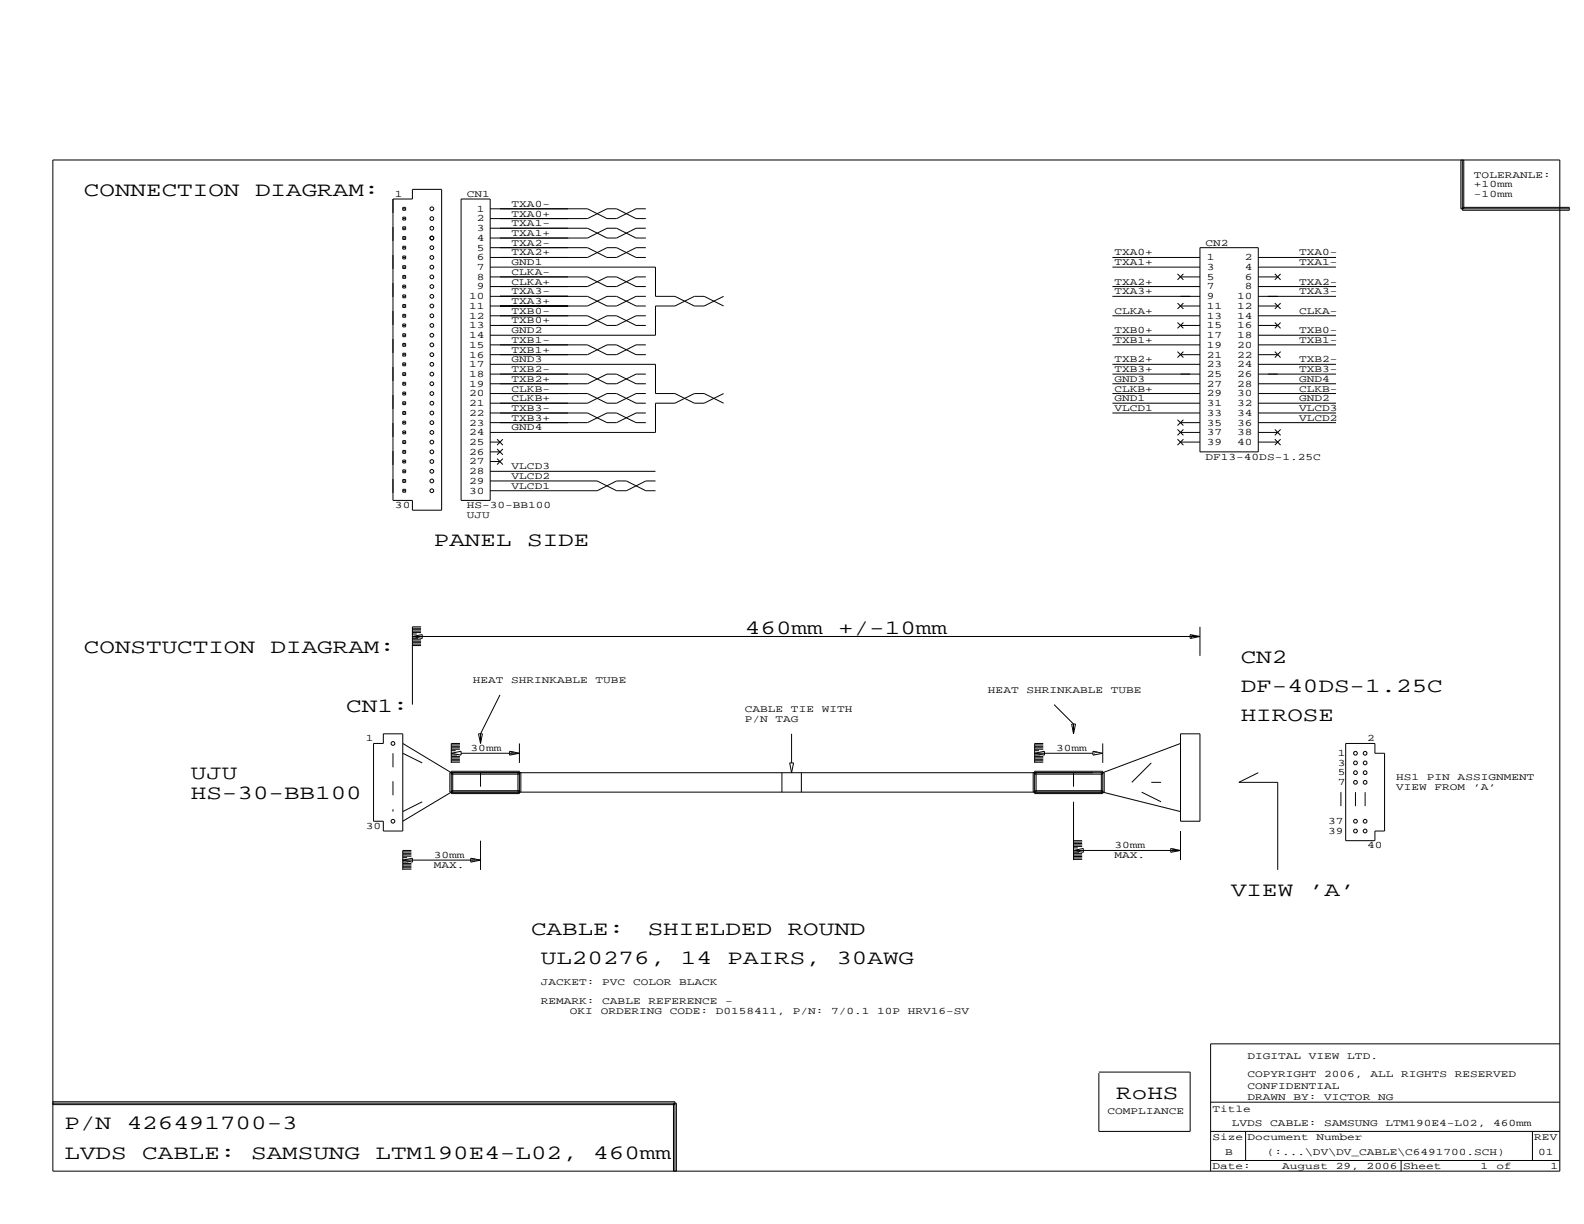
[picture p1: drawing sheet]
<svg xmlns="http://www.w3.org/2000/svg" width="279mm" height="216mm" viewBox="0 0 279 216" stroke-linecap="round" stroke-linejoin="round" font-family="sans-serif">
<g fill="none" stroke="#000" stroke-width=".18">
<path d="M9.3 28.2h265.8v178.4h-265.8zM69.3 35.1h3.4v-1.7h5.2v56.6h-5.2v-1.7h-3.4zM71 36.8h.6M71 36.6h.6v.5h-.6zM71 38.3h.6v.5h-.6zM71 38.6h.6M81.3 35.1h5.2v53.2h-5.2zM86.5 36.8h17.1l3.5 1.8h1.7l3.4-1.8h1.7M86.5 38.6h17.1l3.5-1.8h1.7l3.4 1.8h1.7M257.9 28.2v8.9h18.9v-.5h-18.9M258.2 36.8v-8.6h-.5v8.6h19.1M71 43.7h.6"/>
<path d="M71 40h.6v.5h-.6zM71 41.7h.6v.5h-.6zM71 43.4h.6v.5h-.6zM71 45.2h.6v.5h-.6zM71 46.9h.6v.5h-.6zM71 48.6h.6v.5h-.6zM71 50.3h.6v.5h-.6zM71 52h.6v.5h-.6zM71 53.7h.6v.5h-.6zM71 55.4h.6v.6h-.6zM71 57.2h.6v.5h-.6zM71 58.9h.6v.5h-.6z"/>
<path d="M71 40.3h.6M71 42h.6M71 45.4h.6M71 47.1h.6M71 48.8h.6M71 50.5h.6M71 52.3h.6M71 54h.6M71 55.7h.6M71 57.4h.6M71 59.1h.6M86.5 43.7h17.1l3.5 1.7h1.7l3.4-1.7h1.7"/>
<path d="M86.5 45.4h17.1l3.5-1.7h1.7l3.4 1.7h1.7M86.5 40.3h17.1l3.5 1.7h1.7l3.4-1.7h1.7M86.5 42h17.1l3.5-1.7h1.7l3.4 1.7h1.7M86.5 47.1h29.1v5.2h3.4l3.5 1.7h1.7l3.4-1.7M86.5 48.8h17.1l3.5 1.7h1.7l3.4-1.7h1.7M86.5 50.5h17.1l3.5-1.7h1.7l3.4 1.7h1.7M86.5 52.3h17.1l3.5 1.7h1.7l3.4-1.7h1.7M86.5 54h17.1l3.5-1.7h1.7l3.4 1.7h1.7M86.5 55.7h17.1l3.5 1.7h1.7l3.4-1.7h1.7M86.5 57.4h17.1l3.5-1.7h1.7l3.4 1.7h1.7M127.6 54l-3.4-1.7h-1.7l-3.5 1.7h-3.4v5.1h-29.1M196.2 45.4h15.5"/>
<path d="M196.2 47.1h15.5M196.2 50.5h15.5M196.2 52.3h15.5M196.2 55.7h15.5M196.2 59.1h15.5M207.7 48.3l1 1.1M207.7 53.5l1 1M207.7 56.9l1 1M208.2 48.8h3.5M208.2 54h3.5M208.2 57.4h3.5M208.7 48.3l-1 1.1"/>
<path d="M208.7 53.5l-1 1M208.7 56.9l-1 1M211.7 43.7h10.2v36h-10.2zM221.9 45.4h13.8M221.9 47.1h13.8M221.9 48.8h3.5M221.9 50.5h13.8M221.9 52.3h13.8M221.9 54h3.5M221.9 55.7h13.8M221.9 57.4h3.5M221.9 59.1h13.8"/>
<path d="M224.9 48.3l1 1.1M224.9 53.5l1 1M224.9 56.9l1 1M225.9 48.3l-1 1.1M225.9 53.5l-1 1M225.9 56.9l-1 1M71 79.7h.6M71 60.6h.6v.5h-.6zM71 62.3h.6v.5h-.6zM71 64h.6v.5h-.6zM71 65.7h.6v.5h-.6zM71 67.4h.6v.5h-.6z"/>
<path d="M71 69.2h.6v.5h-.6zM71 70.9h.6v.5h-.6zM71 72.6h.6v.5h-.6zM71 74.3h.6v.5h-.6zM71 76h.6v.5h-.6zM71 77.7h.6v.5h-.6zM71 79.5h.6v.5h-.6zM71 60.8h.6M71 62.6h.6M71 64.3h.6M71 66h.6M71 67.7h.6"/>
<path d="M71 69.4h.6M71 71.1h.6M71 72.8h.6M71 74.5h.6M71 76.3h.6M71 78h.6M86.5 79.7h1.7M86.5 60.8h17.1l3.5 1.8h1.7l3.4-1.8h1.7M86.5 62.6h17.1l3.5-1.8h1.7l3.4 1.8h1.7M86.5 64.3h29.1v5.1h3.4l3.5 1.7h1.7l3.4-1.7M86.5 66h17.1l3.5 1.7h1.7l3.4-1.7h1.7M86.5 67.7h17.1l3.5-1.7h1.7l3.4 1.7h1.7"/>
<path d="M86.5 69.4h17.1l3.5 1.7h1.7l3.4-1.7h1.7M86.5 71.1h17.1l3.5-1.7h1.7l3.4 1.7h1.7M86.5 72.8h17.1l3.5 1.7h1.7l3.4-1.7h1.7M86.5 74.5h17.1l3.5-1.7h1.7l3.4 1.7h1.7M86.5 78h1.7M87.7 77.5l1 1M87.7 79.2l1 1M88.7 77.5l-1 1M88.7 79.2l-1 1M127.6 71.1l-3.4-1.7h-1.7l-3.5 1.7h-3.4v5.2h-29.1M196.2 60.8h15.5M196.2 64.3h15.5"/>
<path d="M196.2 66h15.5M196.2 67.7h15.5M196.2 69.4h15.5M196.2 71.1h15.5M196.2 72.8h15.5M207.7 62l1 1.1M207.7 75.7l1 1.1M207.7 74l1 1.1M207.7 77.5l1 1M208.2 62.6h3.5M208.2 74.5h3.5M208.2 76.3h3.5"/>
<path d="M208.2 78h3.5M208.7 62l-1 1.1M208.7 75.7l-1 1.1M208.7 74l-1 1.1M208.7 77.5l-1 1M221.9 60.8h13.8M221.9 62.6h3.5M221.9 64.3h13.8M221.9 66h13.8M221.9 67.7h13.8M221.9 69.4h13.8M221.9 71.1h13.8"/>
<path d="M221.9 72.8h13.8M221.9 74.5h13.8M221.9 76.3h3.5M221.9 78h3.5M224.9 62l1 1.1M224.9 77.5l1 1M224.9 75.7l1 1.1M225.9 62l-1 1.1M225.9 77.5l-1 1M225.9 75.7l-1 1.1M71 81.2h.6v.5h-.6zM71 82.9h.6v.5h-.6z"/>
<path d="M71 84.6h.6v.5h-.6zM71 86.3h.6v.5h-.6zM71 81.4h.6M71 83.1h.6M71 84.8h.6M71 86.6h.6M86.5 81.4h1.7M86.5 83.1h29.1M86.5 84.8h18.8l3.5 1.8h1.7l3.4-1.8h1.7M86.5 86.6h18.8l3.5-1.8h1.7l3.4 1.8h1.7M87.7 80.9l1 1M88.7 80.9l-1 1"/>
<path d="M72.7 112.3l1.8-.4v.7zM72.7 110.8h1.6M72.7 111.1h1.6M72.7 111.3h1.6M72.7 111.6h1.6M72.7 111.8h.8M72.7 112.3h.3M72.7 112.6h1.1M72.7 112.9h1.6M72.7 113.1h1.6M72.7 113.4h1.6M72.7 113.6h1.6"/>
<path d="M72.7 113.9h1.6M72.7 112.3h139M74.3 110.6h-1.6v13.7M209.9 111.9l1.8 .4-1.8 .3zM210.2 112.3h.1M210.2 112.1h.5M211.7 110.6v5.1M65.9 131.1h1.7v-1.7h3.4v17.2h-3.4v-1.7h-1.7zM71 131.1l8.6 5.2M71 132.9l3.5 1.7M79.3 136.3h115.5v3.4h-115.5zM79.6 132.9l1.7-.4v.7z"/>
<path d="M79.6 131.4h1.5M79.6 131.6h1.5M79.6 131.9h1.5M79.6 132.2h1.5M79.6 132.4h.8M79.6 132.9h.3M79.6 133.2h1M79.6 133.4h1.5M79.6 133.7h1.5M79.6 133.9h1.5M79.6 134.2h1.5M79.6 134.4h1.5"/>
<path d="M79.6 136h12v4h-12zM79.6 136.6h12M79.6 139.5h12M79.6 139.7l-8.6 5.2M79.9 136.3v3.4M81.1 131.1h-1.5v3.5M81.3 132.9h10.3M84.4 129.4h.7l-.3 1.7zM88.2 122.6l-3.4 6.8v1.7M89.9 132.5l1.7 .4-1.7 .3zM90.1 132.9h.1M90.1 132.7h.6"/>
<path d="M91.4 136.3v3.4M91.6 131.1v3.5M91.9 136.3v3.4M137.9 136.3v3.4M139.3 134.6h.7l-.4 1.7zM139.6 129.4v5.2M141.4 136.3v3.4M182.2 136.3v3.4M182.5 132.9l1.7-.4v.7zM182.5 131.4h1.5M182.5 131.6h1.5M182.5 131.9h1.5"/>
<path d="M182.5 132.2h1.5M182.5 132.4h.8M182.5 132.9h.3M182.5 133.2h1M182.5 133.4h1.5M182.5 133.7h1.5M182.5 133.9h1.5M182.5 134.2h1.5M182.5 134.4h1.5M182.5 136h12v4h-12zM182.5 136.6h12M182.5 139.5h12"/>
<path d="M182.5 132.9h10.3M182.8 136.3v3.4M184 131.1h-1.5v3.5M185.9 124.3l3.5 3.4v1.7M189 127.7h.7l-.3 1.7zM192.8 132.5l1.7 .4-1.7 .3zM193 132.9h.1M193 132.7h.5M194.3 136.3v3.4M194.5 131.1v3.5M194.5 139.7l13.7 3.5M201.4 139.7l3.4 1.7"/>
<path d="M203.1 134.6l-3.5 3.4M203.1 138h1.7M208.2 129.4h3.5v15.5h-3.5zM208.2 131.1l-13.7 5.2M221.9 136.3l-3.4 1.7h6.9v15.4M237.4 131.1h5.1v1.8h1.7v13.7h-1.7v1.7h-5.1zM71 151.7l1.7-.3v.7zM71 150.3h1.6M71 150.5h1.6M71 150.8h1.6M71 151h1.6M71 151.3h.8"/>
<path d="M71 151.8h.3M71 152h1.1M71 152.3h1.6M71 152.6h1.6M71 152.8h1.6M71 153.1h1.6M71 153.3h1.6M71 151.7h13.8M72.6 150h-1.6v3.4M74.5 141.4l-3.5 1.8M83 151.4l1.8 .3-1.8 .4zM83.3 151.8h.1"/>
<path d="M83.3 151.5h.5M84.8 148.3v5.1M189.4 150h18.8M189.4 150l1.7-.3v.6zM189.4 148.3h1.5M189.4 148.5h1.5M189.4 148.8h1.5M189.4 149h1.5M189.4 149.3h1.5M189.4 149.6h.7M189.4 150.1h.2M189.4 150.3h1"/>
<path d="M189.4 150.6h1.5M189.4 150.8h1.5M189.4 151.1h1.5M189.4 151.3h1.5M189.4 151.6h1.5M189.4 141.4v10.3M206.5 149.7l1.7 .3-1.7 .3zM206.8 150.1h.1M206.8 149.8h.5M208.2 146.6v5.1M9.3 194.6h110v12M9.3 194.3h109.7v12.3"/>
<path d="M9.3 194.8h109.7M118.8 194.6v12M193.8 189.1h16.1v10.5h-16.1v-10.3M213.5 199.6h61.6M213.5 194.4h61.6M219.7 199.6v5.1M270.3 199.6v5.1M275.1 184.1h-61.6v22.5M213.5 204.7h61.6M247.1 204.7v1.9"/>
<circle cx="76.2" cy="36.8" r=".33"/>
<circle cx="76.2" cy="38.6" r=".33"/>
<circle cx="76.2" cy="50.5" r=".33"/>
<circle cx="76.2" cy="48.8" r=".33"/>
<circle cx="76.2" cy="40.3" r=".33"/>
<circle cx="76.2" cy="57.4" r=".33"/>
<circle cx="76.2" cy="52.3" r=".33"/>
<circle cx="76.2" cy="45.4" r=".33"/>
<circle cx="76.2" cy="54" r=".33"/>
<circle cx="76.2" cy="59.1" r=".33"/>
<circle cx="76.2" cy="55.7" r=".33"/>
<circle cx="76.2" cy="43.7" r=".33"/>
<circle cx="76.2" cy="42" r=".33"/>
<circle cx="76.2" cy="47.1" r=".33"/>
<circle cx="76.2" cy="66" r=".33"/>
<circle cx="76.2" cy="67.7" r=".33"/>
<circle cx="76.2" cy="71.1" r=".33"/>
<circle cx="76.2" cy="69.4" r=".33"/>
<circle cx="76.2" cy="62.6" r=".33"/>
<circle cx="76.2" cy="74.5" r=".33"/>
<circle cx="76.2" cy="76.3" r=".33"/>
<circle cx="76.2" cy="79.7" r=".33"/>
<circle cx="76.2" cy="78" r=".33"/>
<circle cx="76.2" cy="60.8" r=".33"/>
<circle cx="76.2" cy="64.3" r=".33"/>
<circle cx="76.2" cy="72.8" r=".33"/>
<circle cx="76.2" cy="86.6" r=".33"/>
<circle cx="76.2" cy="81.4" r=".33"/>
<circle cx="76.2" cy="84.8" r=".33"/>
<circle cx="76.2" cy="83.1" r=".33"/>
<circle cx="69.3" cy="131.1" r=".33"/>
<circle cx="239.1" cy="138" r=".33"/>
<circle cx="239.1" cy="132.9" r=".33"/>
<circle cx="239.1" cy="134.6" r=".33"/>
<circle cx="239.1" cy="136.3" r=".33"/>
<circle cx="240.8" cy="138" r=".33"/>
<circle cx="240.8" cy="134.6" r=".33"/>
<circle cx="240.8" cy="132.9" r=".33"/>
<circle cx="240.8" cy="136.3" r=".33"/>
<circle cx="69.3" cy="144.9" r=".33"/>
<circle cx="239.1" cy="146.6" r=".33"/>
<circle cx="239.1" cy="144.9" r=".33"/>
<circle cx="240.8" cy="144.9" r=".33"/>
<circle cx="240.8" cy="146.6" r=".33"/>
</g>
<path d="M69.3 35.1v53.2M69.3 132.9v10.3M84.8 136.3v3.4M189.4 136.3v3.4M236.5 139.7v3.5M239.1 139.7v3.5M240.8 139.7v3.5" fill="none" stroke="#000" stroke-width=".18" stroke-dasharray="2.5" stroke-linecap="butt"/>
<g font-size="3.6">
<text x="14.8" y="34.6">CONNECTION</text>
<text x="45" y="34.6">DIAGRAM:</text>
<text x="76.5" y="96.3">PANEL</text>
<text x="93" y="96.3">SIDE</text>
<text x="131.4" y="111.8">460mm</text>
<text x="147.9" y="111.8">+/-10mm</text>
<text x="14.8" y="115.2">CONSTUCTION</text>
<text x="47.7" y="115.2">DIAGRAM:</text>
<text x="218.8" y="116.9">CN2</text>
<text x="61.1" y="125.5">CN1:</text>
<text x="218.8" y="122.1">DF-40DS-1.25C</text>
<text x="218.8" y="127.2">HIROSE</text>
<text x="33.7" y="137.5">UJU</text>
<text x="33.7" y="140.9">HS-30-BB100</text>
<text x="217.1" y="158.1">VIEW</text>
<text x="230.9" y="158.1">’A’</text>
<text x="93.7" y="164.9">CABLE:</text>
<text x="114.2" y="164.9">SHIELDED</text>
<text x="138.9" y="164.9">ROUND</text>
<text x="95.4" y="170.1">UL20276,</text>
<text x="120.1" y="170.1">14</text>
<text x="128.3" y="170.1">PAIRS,</text>
<text x="147.5" y="170.1">30AWG</text>
<text x="196.9" y="193.9">RoHS</text>
<text x="11.4" y="199.2">P/N</text>
<text x="22.4" y="199.2">426491700-3</text>
<text x="11.4" y="204.4">LVDS</text>
<text x="25.1" y="204.4">CABLE:</text>
<text x="44.3" y="204.4">SAMSUNG</text>
<text x="66.2" y="204.4">LTM190E4-L02,</text>
<text x="104.6" y="204.4">460mm</text>
</g>
<g font-size="1.8">
<text x="69.7" y="34.7">1</text>
<text x="82.3" y="34.8">CN1</text>
<text x="260" y="31.3">TOLERANLE:</text>
<text x="260" y="33">+10mm</text>
<text x="260" y="34.7">-10mm</text>
<text x="84.1" y="37.3">1</text>
<text x="84.1" y="39.1">2</text>
<text x="84.1" y="40.8">3</text>
<text x="90.2" y="36.5">TXA0-</text>
<text x="90.2" y="41.6">TXA1+</text>
<text x="90.2" y="39.9">TXA1-</text>
<text x="90.2" y="38.2">TXA0+</text>
<text x="84.1" y="42.5">4</text>
<text x="84.1" y="44.2">5</text>
<text x="84.1" y="45.9">6</text>
<text x="84.1" y="47.6">7</text>
<text x="90.2" y="46.8">GND1</text>
<text x="90.2" y="43.3">TXA2-</text>
<text x="90.2" y="45.1">TXA2+</text>
<text x="196.6" y="45.1">TXA0+</text>
<text x="196.6" y="46.8">TXA1+</text>
<text x="212.6" y="43.4">CN2</text>
<text x="212.9" y="45.9">1</text>
<text x="212.9" y="47.6">3</text>
<text x="219.6" y="45.9">2</text>
<text x="219.6" y="47.6">4</text>
<text x="229.1" y="45.1">TXA0-</text>
<text x="229.1" y="46.8">TXA1-</text>
<text x="82.8" y="52.8">10</text>
<text x="84.1" y="49.4">8</text>
<text x="84.1" y="51.1">9</text>
<text x="90.2" y="48.5">CLKA-</text>
<text x="90.2" y="51.9">TXA3-</text>
<text x="90.2" y="53.6">TXA3+</text>
<text x="90.2" y="50.2">CLKA+</text>
<text x="196.6" y="50.2">TXA2+</text>
<text x="196.6" y="51.9">TXA3+</text>
<text x="212.9" y="49.4">5</text>
<text x="212.9" y="51.1">7</text>
<text x="212.9" y="52.8">9</text>
<text x="218.2" y="52.8">10</text>
<text x="219.6" y="49.4">6</text>
<text x="219.6" y="51.1">8</text>
<text x="229.1" y="50.2">TXA2-</text>
<text x="229.1" y="51.9">TXA3-</text>
<text x="82.8" y="54.5">11</text>
<text x="82.8" y="56.2">12</text>
<text x="82.8" y="57.9">13</text>
<text x="82.8" y="59.6">14</text>
<text x="90.2" y="58.8">GND2</text>
<text x="90.2" y="55.3">TXB0-</text>
<text x="90.2" y="57">TXB0+</text>
<text x="196.6" y="55.3">CLKA+</text>
<text x="196.6" y="58.8">TXB0+</text>
<text x="212.9" y="54.5">11</text>
<text x="212.9" y="56.2">13</text>
<text x="212.9" y="57.9">15</text>
<text x="212.9" y="59.6">17</text>
<text x="218.2" y="54.5">12</text>
<text x="218.2" y="56.2">14</text>
<text x="218.2" y="57.9">16</text>
<text x="218.2" y="59.6">18</text>
<text x="229.1" y="55.3">CLKA-</text>
<text x="229.1" y="58.8">TXB0-</text>
<text x="82.8" y="61.3">15</text>
<text x="82.8" y="63.1">16</text>
<text x="82.8" y="64.8">17</text>
<text x="90.2" y="63.9">GND3</text>
<text x="90.2" y="60.5">TXB1-</text>
<text x="90.2" y="62.2">TXB1+</text>
<text x="90.2" y="65.6">TXB2-</text>
<text x="196.6" y="60.5">TXB1+</text>
<text x="196.6" y="63.9">TXB2+</text>
<text x="196.6" y="65.6">TXB3+</text>
<text x="212.9" y="61.3">19</text>
<text x="212.9" y="63.1">21</text>
<text x="212.9" y="64.8">23</text>
<text x="218.2" y="61.3">20</text>
<text x="218.2" y="63.1">22</text>
<text x="218.2" y="64.8">24</text>
<text x="229.1" y="60.5">TXB1-</text>
<text x="229.1" y="63.9">TXB2-</text>
<text x="229.1" y="65.6">TXB3-</text>
<text x="82.8" y="66.5">18</text>
<text x="82.8" y="68.2">19</text>
<text x="82.8" y="69.9">20</text>
<text x="82.8" y="71.6">21</text>
<text x="90.2" y="67.3">TXB2+</text>
<text x="90.2" y="69.1">CLKB-</text>
<text x="90.2" y="70.8">CLKB+</text>
<text x="196.6" y="70.8">GND1</text>
<text x="196.6" y="67.3">GND3</text>
<text x="196.6" y="69.1">CLKB+</text>
<text x="212.9" y="66.5">25</text>
<text x="212.9" y="68.2">27</text>
<text x="212.9" y="69.9">29</text>
<text x="212.9" y="71.6">31</text>
<text x="218.2" y="66.5">26</text>
<text x="218.2" y="68.2">28</text>
<text x="218.2" y="69.9">30</text>
<text x="218.2" y="71.6">32</text>
<text x="229.1" y="70.8">GND2</text>
<text x="229.1" y="67.3">GND4</text>
<text x="229.1" y="69.1">CLKB-</text>
<text x="82.8" y="73.4">22</text>
<text x="82.8" y="75.1">23</text>
<text x="82.8" y="76.8">24</text>
<text x="90.2" y="75.9">GND4</text>
<text x="90.2" y="72.5">TXB3-</text>
<text x="90.2" y="74.2">TXB3+</text>
<text x="196.6" y="72.5">VLCD1</text>
<text x="212.9" y="73.4">33</text>
<text x="212.9" y="75.1">35</text>
<text x="212.9" y="76.8">37</text>
<text x="218.2" y="73.4">34</text>
<text x="218.2" y="75.1">36</text>
<text x="218.2" y="76.8">38</text>
<text x="229.1" y="72.5">VLCD3</text>
<text x="229.1" y="74.2">VLCD2</text>
<text x="82.8" y="78.5">25</text>
<text x="82.8" y="80.2">26</text>
<text x="82.8" y="81.9">27</text>
<text x="82.8" y="83.6">28</text>
<text x="90.2" y="82.8">VLCD3</text>
<text x="212.6" y="81.1">DF13-40DS-1.25C</text>
<text x="212.9" y="78.5">39</text>
<text x="218.2" y="78.5">40</text>
<text x="69.7" y="89.6">30</text>
<text x="82.3" y="89.7">HS-30-BB100</text>
<text x="82.8" y="85.3">29</text>
<text x="82.8" y="87.1">30</text>
<text x="90.2" y="86.2">VLCD1</text>
<text x="90.2" y="84.5">VLCD2</text>
<text x="82.3" y="91.4">UJU</text>
<text x="83.4" y="120.5">HEAT</text>
<text x="90.2" y="120.5">SHRINKABLE</text>
<text x="105.1" y="120.5">TUBE</text>
<text x="131.4" y="125.7">CABLE</text>
<text x="139.5" y="125.7">TIE</text>
<text x="144.9" y="125.7">WITH</text>
<text x="174.3" y="122.2">HEAT</text>
<text x="181" y="122.2">SHRINKABLE</text>
<text x="195.9" y="122.2">TUBE</text>
<text x="64.5" y="130.8">1</text>
<text x="131.4" y="127.4">P/N</text>
<text x="136.8" y="127.4">TAG</text>
<text x="241.1" y="130.8">2</text>
<text x="83" y="132.5">30mm</text>
<text x="186.3" y="132.5">30mm</text>
<text x="236" y="133.3">1</text>
<text x="236" y="135.1">3</text>
<text x="236" y="136.8">5</text>
<text x="246.3" y="137.6">HS1</text>
<text x="251.7" y="137.6">PIN</text>
<text x="257.1" y="137.6">ASSIGNMENT</text>
<text x="236" y="138.5">7</text>
<text x="246.3" y="139.4">VIEW</text>
<text x="253.1" y="139.4">FROM</text>
<text x="259.8" y="139.4">’A’</text>
<text x="64.5" y="146.2">30</text>
<text x="196.6" y="149.7">30mm</text>
<text x="234.3" y="145.4">37</text>
<text x="234.3" y="147.1">39</text>
<text x="241.1" y="149.7">40</text>
<text x="76.5" y="151.4">30mm</text>
<text x="76.5" y="153.1">MAX.</text>
<text x="196.6" y="151.4">MAX.</text>
<text x="95.4" y="173.7">JACKET:</text>
<text x="106.2" y="173.7">PVC</text>
<text x="111.7" y="173.7">COLOR</text>
<text x="119.8" y="173.7">BLACK</text>
<text x="95.4" y="177.1">REMARK:</text>
<text x="100.5" y="178.8">OKI</text>
<text x="106" y="178.8">ORDERING</text>
<text x="106.2" y="177.1">CABLE</text>
<text x="114.4" y="177.1">REFERENCE</text>
<text x="118.1" y="178.8">CODE:</text>
<text x="126.3" y="178.8">D0158411,</text>
<text x="127.9" y="177.1">-</text>
<text x="139.8" y="178.8">P/N:</text>
<text x="146.6" y="178.8">7/0.1</text>
<text x="154.7" y="178.8">10P</text>
<text x="160.1" y="178.8">HRV16-SV</text>
<text x="220" y="190">COPYRIGHT</text>
<text x="220" y="186.9">DIGITAL</text>
<text x="230.9" y="186.9">VIEW</text>
<text x="233.6" y="190">2006,</text>
<text x="237.7" y="186.9">LTD.</text>
<text x="241.7" y="190">ALL</text>
<text x="247.1" y="190">RIGHTS</text>
<text x="256.6" y="190">RESERVED</text>
<text x="195.4" y="196.5">COMPLIANCE</text>
<text x="213.9" y="196.1">Title</text>
<text x="220" y="194.1">DRAWN</text>
<text x="220" y="192">CONFIDENTIAL</text>
<text x="228.2" y="194.1">BY:</text>
<text x="233.6" y="194.1">VICTOR</text>
<text x="243.1" y="194.1">NG</text>
<text x="213.9" y="201.1">Size</text>
<text x="216.1" y="203.7">B</text>
<text x="217.3" y="198.5">LVDS</text>
<text x="220" y="201.1">Document</text>
<text x="223.5" y="203.7">(:...\DV\DV_CABLE\C6491700.SCH)</text>
<text x="224.1" y="198.5">CABLE:</text>
<text x="232.2" y="201.1">Number</text>
<text x="233.6" y="198.5">SAMSUNG</text>
<text x="244.4" y="198.5">LTM190E4-L02,</text>
<text x="263.4" y="198.5">460mm</text>
<text x="270.6" y="201.1">REV</text>
<text x="271.3" y="203.7">01</text>
<text x="213.9" y="206.2">Date:</text>
<text x="226.2" y="206.2">August</text>
<text x="235.6" y="206.2">29,</text>
<text x="241.1" y="206.2">2006 Sheet</text>
<text x="261.1" y="206.2">1</text>
<text x="264" y="206.2">of</text>
<text x="273.5" y="206.2">1</text>
</g>
</svg>
